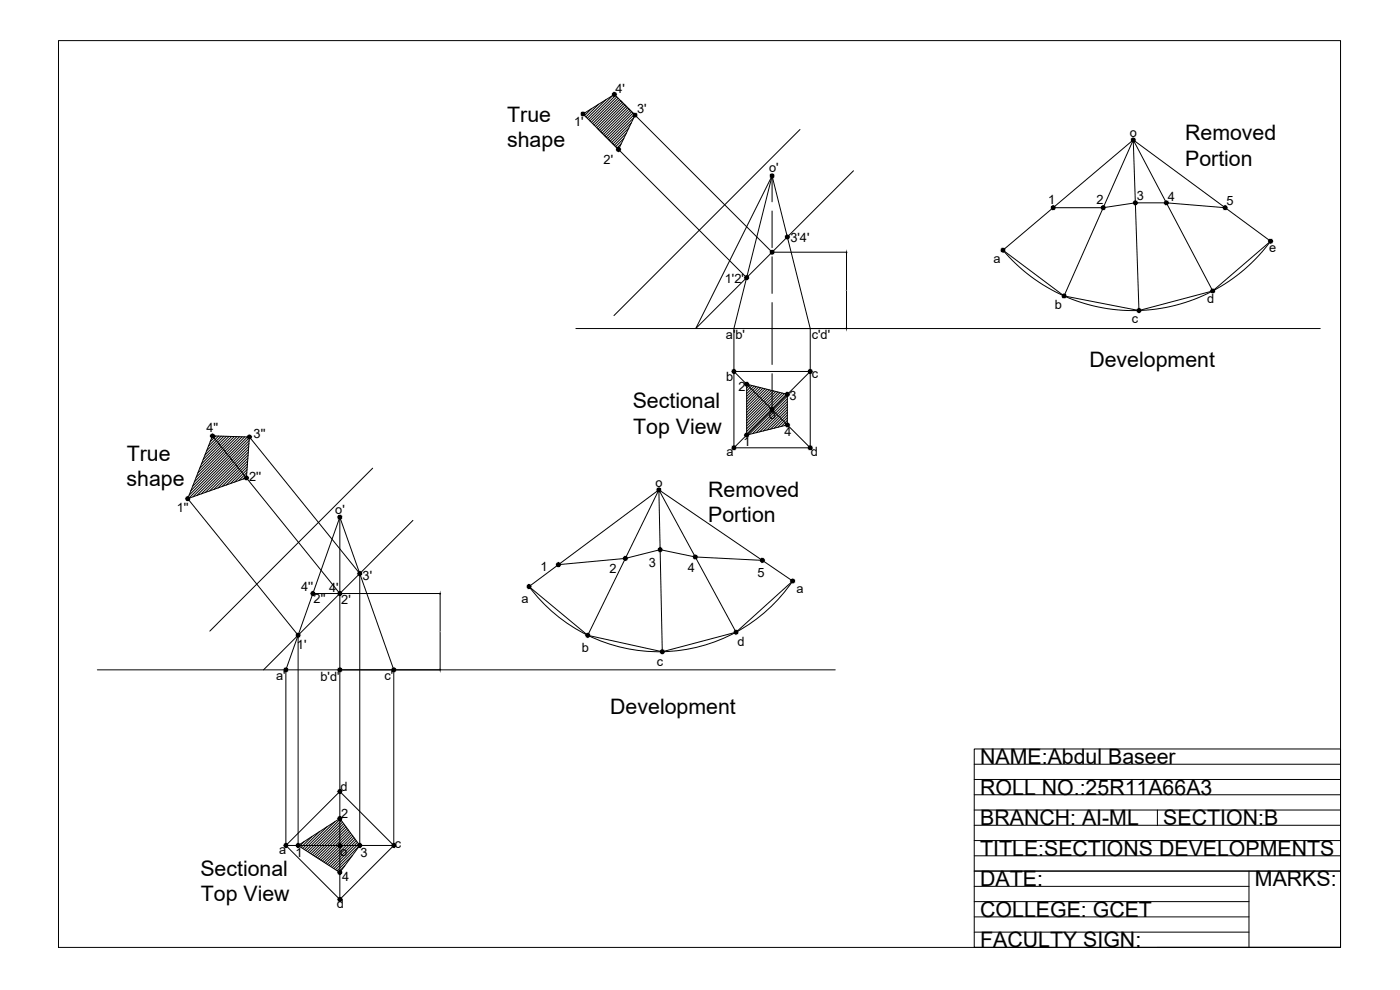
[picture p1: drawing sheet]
<svg xmlns="http://www.w3.org/2000/svg" width="420mm" height="297mm" viewBox="0 0 420 297" stroke-linecap="round" stroke-linejoin="round" font-family="sans-serif">
<!-- layer: 0 -->
<g fill="none" stroke="#000" stroke-width=".3">
<path d="M17.6 12.2h384.7v272.1h-384.7zM175 34.2l9.4-5.9 6.2 6.2-5 10.3zM175.4 33.9l-.2 .2M177.5 32.6l-2.1 2.1M179.7 31.3l-3.9 3.8M181.8 29.9l-5.5 5.6M184 28.6l-7.3 7.3M184.7 28.7l-7.6 7.6M185.1 29.1l-7.6 7.6M185.5 29.5l-7.6 7.6M185.9 29.9l-7.6 7.6M186.1 30.1l45.6 45.6"/>
<path d="M186.3 30.3l-7.6 7.6M186.7 30.7l-7.6 7.6M187.1 31.1l-7.6 7.6 44.6 44.6M187.5 31.5l-7.6 7.6M187.9 31.9l-7.6 7.6M188 40l-3.6 3.6M188.3 32.3l-7.6 7.6M188.7 38.4l-4.7 4.8M188.8 32.7l-7.7 7.6M189.2 33.1l-7.7 7.6M189.5 36.9l-6 5.9M189.6 33.5l-7.7 7.7"/>
<path d="M190 33.9l-7.7 7.7M190.2 35.3l-7.1 7.1M190.4 34.3l-7.7 7.7M240.1 38.9l-55.8 55.8M186.5 43.1l-1.3 1.3M187.2 41.5l-2.4 2.5M256.1 51.2l-47.3 47.4 22.9-45.8M340.1 42l-39.1 33.1 18.3 13.7 22.5 4.4 22.2-5.9 17.3-14.9-41.2-30.4-20.8 46.8M231.8 75.7h22.4M254 75.8v11.2M316.1 62.3h15.2M350 60.9l17.7 1.4h-.2"/>
<path d="M350.3 60.9h-9.6l-9.6 1.4M381.5 72.2a51.2 51.2 0 0 1-80.6 2.7M172.8 98.6h223.4M254 87.3v11.1M364 87.3l-23.9-45.3 1.7 51.2M220.3 111.5v22.9h22.9v-22.9M220.3 111.5v-12.9l11.4-45.8 11.5 45.8v12.9M220.3 111.5h22.9M220.3 111.5l22.9 22.9M224.1 115.3l12.2 3v9.2l-12.2 3zM224.4 115.4l-.3 .3M225 115.5l-.9 1"/>
<path d="M225.7 115.7l-1.6 1.6M226.3 115.8l-2.2 2.3M227 116l-2.9 2.9M227.6 116.2l-3.5 3.5M228.3 116.3l-4.2 4.2M228.9 116.5l-4.8 4.8M229.6 116.7l-5.5 5.5M230.2 116.8l-6.1 6.2M230.9 117l-6.8 6.8M231.5 117.1l-7.4 7.5M232.2 117.3l-8.1 8.1M232.8 117.5l-8.7 8.7"/>
<path d="M233.5 117.6l-9.4 9.4M234.1 117.8l-10 10M234.8 117.9l-10.7 10.7M235.4 118.1l-11.3 11.3M236.1 118.3l-12 12M236.3 118.8l-11.5 11.6M236.3 119.7l-10.5 10.4M243.2 111.5l-22.9 22.9M63.8 130.8l11.1 .3-.9 12.3-17.7 6.2zM63.8 130.8l38.2 47.3M63.8 131l-.2 .2M64 130.8h.1"/>
<path d="M64.8 130.8l-1.7 1.7M65.6 130.8l-3 3.1M66.4 130.9l-4.4 4.3M67.2 130.9l-5.7 5.6M68 130.9l-7 7M68.7 130.9l-8.3 8.3M69.5 131l-9.6 9.6M70.3 131l-10.9 10.9M71.1 131l-12.2 12.2M71.9 131l-13.6 13.6M72.7 131l-14.9 14.9M73.5 131.1l-16.2 16.1"/>
<path d="M74.2 131.1l-17.5 17.5M74.3 139.2l-6.4 6.3M74.3 138.3l-7.6 7.7M74.4 137.4l-9 9M74.5 136.5l-10.3 10.4M74.5 135.7l-11.6 11.6M74.6 134.8l-13 12.9M74.6 133.9l-14.2 14.3M74.7 133.1l-15.6 15.5M74.8 132.2l-16.9 16.9M74.8 131.3l-18.2 18.2M74.9 131.1l33.2 41.2"/>
<path d="M236.3 120.5l-9.4 9.3M236.3 121.3l-8.3 8.3M236.3 122.1l-7.2 7.2M236.3 122.9l-6.1 6.1M236.3 123.7l-5.1 5M236.3 124.5l-4 4M236.3 125.3l-2.9 2.9M236.3 126.1l-1.8 1.8M236.3 127l-.7 .7M56.2 149.4l33.3 41.2v63.1M74 142.7l-1.1 1.1M74.1 141.8l-2.4 2.4"/>
<path d="M74.1 140.9l-3.7 3.7M74.2 140l-5 5.1M102 155.2l16.2 45.8v52.7h-32.4l16.2-16.2 16.2 16.2-16.2 16.2-16.2-16.2v-52.7zM102 155.2v114.7M111.8 140.5l-48.8 48.9M123.9 156.1l-44.8 44.9M197.7 147l-21.3 43.6M93.9 178.1h38.3M108 172.1v81.6l-7.3 7.2M132.1 178.2v11.2M158.8 176l38.9-29 40.2 27.3-17 15.4-22.1 5.9-22.4-5zM228.8 168.1l-20.1-1-10.6-2.2-10.4 2.6-20.1 1.9"/>
<path d="M238 174.1a48.6 48.6 0 0 1-79.4 1.7M132.1 189.7v11.1M220.9 189.7l-23.2-42.7 1.1 48.6M29.2 201h221.5M292.4 238.5h109.9M292.4 233.9h109.9M292.4 229.3h109.9M89.5 253.7l12.5-8.1 6 8.1-6 8.1zM91.3 252.5l-1.4 1.4M93.6 251l-3.2 3.3M95.9 249.5l-5.1 5.1M98.2 248l-6.9 6.9"/>
<path d="M100.5 246.5l-8.7 8.7M102.1 245.7l-9.8 9.8M102.5 246.2l-9.7 9.6M102.8 246.7l-9.5 9.5M103.1 247.1l-9.3 9.4M103.5 247.6l-9.2 9.2M103.5 259.8l-1.8 1.8M103.8 248.1l-9 9M104.2 248.5l-8.9 8.9M104.5 249l-8.7 8.8M104.9 249.5l-8.6 8.6M105.2 249.9l-8.5 8.5"/>
<path d="M105.5 250.4l-8.3 8.3M105.8 256.6l-4.6 4.7M105.9 250.9l-8.2 8.1M106.2 251.3l-8 8M106.6 251.8l-7.9 7.9M106.9 252.3l-7.7 7.7M107.3 252.7l-7.6 7.6M107.6 253.2l-7.4 7.4M292.4 256.8h109.9M292.4 252.2h109.9M292.4 247.6h109.9M292.4 243h109.9"/>
<path d="M347.4 243v4.6M292.4 279.7h82.4M292.4 275.1h82.4M292.4 270.5h82.4M292.4 265.9h82.4M292.4 261.4h109.9M374.8 261.4v22.9M292.4 284.3h109.9h-109.9v-59.6h109.9v59.6h-54.9"/>
</g>
<g fill="#000" stroke="#000" stroke-width=".3">
<path d="M254 75.7v.1zM254 98.4v.2zM132.1 178.1v.1zM132.1 200.8v.2z"/>
<path d="M174.5 34.1l.5 .1zM174.5 34.2h.5zM174.5 34.3l.5-.1z"/>
<path d="M174.6 34.5l.4-.3zM175 34.2l-.3 .4zM175 34.2l-.2 .4z"/>
<path d="M174.7 33.8l.3 .4zM174.6 33.9l.4 .3zM174.6 33.9l.4 .3z"/>
<path d="M175 34.2l.1 .4zM175 34.2l.1 .4zM175 34.2l.3 .3z"/>
<path d="M175.1 33.8l-.1 .4zM175 33.7v.5zM174.8 33.8l.2 .4v-.5z"/>
<path d="M175 34.2l.4 .1zM175 34.2l.4 .1z"/>
<path d="M175 34.2l.4-.1zM175 34.2l.3-.3zM175.2 33.8l-.2 .4z"/>
<path d="M183.9 28.2l.5 .1zM183.9 28.3h.5zM183.9 28.5l.5-.2z"/>
<path d="M184 28.6l.4-.3zM184.4 28.3l-.2 .5-.1-.1zM184.4 28.3v.5z"/>
<path d="M184.1 28l.3 .3zM184.1 28l.3 .3zM184 28.1l.4 .2z"/>
<path d="M184.4 28.3v.5zM184.4 28.3l.1 .5zM184.4 28.3l.3 .3z"/>
<path d="M184.5 27.9l-.1 .4zM184.4 27.9v.4zM184.2 27.9l.2 .4z"/>
<path d="M184.4 28.3l.3 .3zM184.4 28.3l.4 .2z"/>
<path d="M184.4 28.3l.4-.1zM184.4 28.3l.4-.1zM184.6 28l-.2 .3z"/>
<path d="M190.1 34.4l.5 .1zM190.1 34.5h.5zM190.1 34.7l.5-.2z"/>
<path d="M190.2 34.8l.4-.3zM190.6 34.5l-.3 .4zM190.6 34.5l-.2 .5z"/>
<path d="M190.3 34.2l.3 .3zM190.3 34.2l.3 .3zM190.2 34.3l.4 .2z"/>
<path d="M190.6 34.5l.1 .5zM190.6 34.5l.1 .5zM190.6 34.5l.4 .3z"/>
<path d="M190.7 34.1l-.1 .4zM190.6 34.1v.4zM190.4 34.1l.2 .4z"/>
<path d="M190.6 34.5l.4 .3zM190.6 34.5l.4 .2z"/>
<path d="M190.6 34.5l.4-.1zM190.6 34.5l.4-.1zM190.8 34.2l-.2 .3z"/>
<path d="M185.2 44.7l.4 .1zM185.2 44.8h.4zM185.2 45l.4-.2z"/>
<path d="M185.2 45.1l.4-.3zM185.6 44.8l-.1 .5zM185.6 44.8v.5z"/>
<path d="M185.4 44.5l.2 .3zM185.4 44.5l.2 .3zM185.2 44.6l.4 .2z"/>
<path d="M185.6 44.8v.5zM185.6 44.8l.3 .4zM185.6 44.8l.3 .4z"/>
<path d="M185.8 44.4l-.2 .4 .3-.3zM185.6 44.4v.4zM185.5 44.4l.1 .4z"/>
<path d="M185.6 44.8l.4 .3zM185.6 44.8l.5 .2z"/>
<path d="M185.6 44.8l.5-.1zM185.6 44.8l.5-.1zM185.9 44.5l-.3 .3z"/>
<path d="M339.7 41.8l.4 .2zM339.6 42h.5zM339.7 42.1l.4-.1z"/>
<path d="M339.7 42.3l.4-.3zM340.1 42l-.3 .4zM340.1 42l-.1 .4z"/>
<path d="M339.8 41.6l.3 .4-.1-.5zM339.8 41.6l.3 .4zM339.7 41.7l.4 .3z"/>
<path d="M340.1 42l.1 .4zM340.1 42l.1 .4zM340.1 42l.4 .3z"/>
<path d="M340.2 41.5l-.1 .5zM340.1 41.5v.5zM340 41.5l.1 .5z"/>
<path d="M340.1 42l.4 .3zM340.1 42l.4 .1z"/>
<path d="M340.1 42l.4-.2zM340.1 42l.4-.3zM340.4 41.6l-.3 .4z"/>
<path d="M231.3 75.5l.4 .2zM231.3 75.7h.4zM231.3 75.8l.4-.1z"/>
<path d="M231.3 75.9l.4-.2zM231.7 75.7l-.1 .4zM231.7 75.7l-.1 .4z"/>
<path d="M231.4 75.3l.3 .4zM231.3 75.4l.4 .3zM231.3 75.4l.4 .3z"/>
<path d="M231.7 75.7l.2 .4zM231.7 75.7l.3 .3zM231.7 75.7l.3 .3z"/>
<path d="M231.9 75.2l-.2 .5zM231.7 75.2v.5zM231.6 75.2l.1 .5z"/>
<path d="M231.7 75.7l.4 .1zM231.7 75.7l.4 .1z"/>
<path d="M231.7 75.7l.4-.2zM231.7 75.7l.4-.3zM232 75.3l-.3 .4z"/>
<path d="M235.9 70.9l.4 .2zM235.8 71.1h.5zM235.9 71.2l.4-.1z"/>
<path d="M235.9 71.4l.4-.3zM236.3 71.1l-.3 .4zM236.3 71.1l-.1 .4z"/>
<path d="M236 70.7l.3 .4zM235.9 70.8l.4 .3zM235.9 70.8l.4 .3z"/>
<path d="M236.3 71.1l.1 .4zM236.3 71.1l.3 .4zM236.3 71.1l.3 .4z"/>
<path d="M236.4 70.7l-.1 .4zM236.3 70.6v.5zM236.2 70.7l.1 .4z"/>
<path d="M236.3 71.1l.4 .1zM236.3 71.1l.4 .1z"/>
<path d="M236.3 71.1l.4-.2zM236.3 71.1l.4-.3zM236.6 70.7l-.3 .4z"/>
<path d="M300.6 75.2l.4-.1zM300.6 75.3l.4-.2zM301 75.1l-.2 .4z"/>
<path d="M300.7 74.8l.3 .3zM300.6 74.9l.4 .2zM300.6 75l.4 .1z"/>
<path d="M301 75.1v.4zM301 75.1v.4zM301 75.1l.1 .4z"/>
<path d="M300.9 74.6l.1 .5zM300.8 74.7l.2 .4zM300.7 74.8l.3 .3z"/>
<path d="M301 75.1l.4 .3zM301 75.1l.4 .3z"/>
<path d="M301.3 74.7l-.3 .4zM301.2 74.6l-.2 .5zM301 74.6v.5z"/>
<path d="M301 75.1l.4 .1zM301 75.1h.5zM301 75.1l.4-.3z"/>
<path d="M315.6 62.2l.5 .1zM315.6 62.3h.5zM315.6 62.5l.5-.2z"/>
<path d="M315.7 62.6l.4-.3zM316.1 62.3l-.3 .4zM316.1 62.3l-.2 .5z"/>
<path d="M315.8 61.9l.3 .4zM315.7 62l.4 .3zM315.7 62l.4 .3z"/>
<path d="M316.1 62.3l.1 .5zM316.1 62.3l.2 .4zM316.1 62.3l.3 .3z"/>
<path d="M316.2 61.9l-.1 .4zM316.1 61.9v.4zM315.9 61.9l.2 .4z"/>
<path d="M316.1 62.3l.3 .3zM316.1 62.3l.4 .2z"/>
<path d="M316.1 62.3l.4-.1zM316.1 62.3l.3-.3zM316.3 61.9l-.2 .4z"/>
<path d="M330.7 62.2l-.1 .1h.5zM330.6 62.3h.5zM330.7 62.5l.4-.2z"/>
<path d="M330.7 62.6l.4-.3zM331.1 62.3l-.3 .4zM331.1 62.3l-.2 .5z"/>
<path d="M330.8 61.9l.3 .4zM330.7 62l.4 .3zM330.7 62l.4 .3z"/>
<path d="M331.1 62.3l.1 .5zM331.1 62.3l.3 .4zM331.1 62.3l.4 .3z"/>
<path d="M331.2 61.9l-.1 .4zM331.1 61.9v.4zM330.9 61.9l.2 .4z"/>
<path d="M331.1 62.3l.4 .3zM331.1 62.3l.4 .2z"/>
<path d="M331.1 62.3l.4-.1zM331.1 62.3l.4-.3zM331.4 61.9l-.3 .4z"/>
<path d="M340.3 60.7l.4 .2zM340.3 60.9h.4zM340.3 61l.1 .1 .3-.2z"/>
<path d="M340.4 61.1l.3-.2zM340.7 60.9l-.2 .3zM340.7 60.9l-.1 .4z"/>
<path d="M340.5 60.5l.2 .4zM340.5 60.5l.2 .4zM340.4 60.6l.3 .3z"/>
<path d="M340.7 60.9l.2 .4zM340.7 60.9l.2 .4zM340.7 60.9l.4 .2z"/>
<path d="M340.9 60.4l-.2 .5zM340.7 60.4v.5zM340.6 60.4l.1 .5z"/>
<path d="M340.7 60.9l.4 .2zM340.7 60.9l.5 .1z"/>
<path d="M340.7 60.9l.5-.2zM340.7 60.9l.4-.3zM341 60.5l-.3 .4z"/>
<path d="M349.6 60.7l.4 .2zM349.6 60.9h.4zM349.6 61l.1 .1 .3-.2z"/>
<path d="M349.7 61.1l.3-.2zM350 60.9l-.2 .3zM350 60.9l-.1 .4z"/>
<path d="M349.8 60.5l.2 .4zM349.8 60.5l.2 .4zM349.7 60.6l.3 .3z"/>
<path d="M350 60.9l.2 .4zM350 60.9l.2 .4zM350 60.9l.4 .2z"/>
<path d="M350.2 60.4l-.2 .5zM350 60.4v.5zM349.9 60.4l.1 .5z"/>
<path d="M350 60.9l.4 .2zM350 60.9l.5 .1z"/>
<path d="M350 60.9l.5-.2zM350 60.9l.5-.2zM350.3 60.5l-.3 .4z"/>
<path d="M367.2 62.2l.5 .1zM367.2 62.3h.5zM367.2 62.5l.5-.2z"/>
<path d="M367.3 62.6l.4-.3zM367.7 62.3l-.3 .4zM367.7 62.3l-.2 .5z"/>
<path d="M367.4 61.9l.3 .4zM367.3 62l.4 .3zM367.3 62l.4 .3z"/>
<path d="M367.7 62.3l.1 .5zM367.7 62.3l.3 .4zM367.7 62.3l.3 .4z"/>
<path d="M367.8 61.9l-.1 .4zM367.7 61.9v.4zM367.5 61.9l.2 .4z"/>
<path d="M367.7 62.3l.4 .2zM367.7 62.3h.4z"/>
<path d="M367.7 62.3l.4-.1zM367.7 62.3l.4-.1zM368 61.9l-.3 .4z"/>
<path d="M380.9 72.5l.4-.1zM380.9 72.6l.4-.2zM381.3 72.4l-.2 .4z"/>
<path d="M381 72.1l-.1 .1 .4 .2zM380.9 72.2l.4 .2zM380.9 72.3l.4 .1z"/>
<path d="M381.3 72.4v.4zM381.3 72.4v.4zM381.3 72.4l.1 .4z"/>
<path d="M381.2 71.9l.1 .5zM381.1 72l.2 .4zM381 72.1l.3 .3z"/>
<path d="M381.3 72.4l.4 .3zM381.3 72.4l.4 .2z"/>
<path d="M381.6 72l-.3 .4zM381.5 71.9l-.2 .5zM381.4 71.9l-.1 .5z"/>
<path d="M381.3 72.4l.4 .2zM381.3 72.4h.5zM381.3 72.4l.4-.3z"/>
<path d="M223.6 83.2l.5 .1zM223.6 83.3h.5zM223.6 83.4l.5-.1z"/>
<path d="M223.7 83.6l.4-.3zM224.1 83.3l-.3 .4zM224.1 83.3l-.2 .4z"/>
<path d="M223.8 82.9l.3 .4zM223.8 82.9l.3 .4zM223.7 83l.4 .3z"/>
<path d="M224.1 83.3l.1 .4zM224.1 83.3l.2 .4zM224.1 83.3l.2 .4z"/>
<path d="M224.2 82.9l-.1 .4zM224.1 82.8v.5zM223.9 82.9l.2 .4z"/>
<path d="M224.1 83.3l.4 .1zM224.1 83.3l.4 .1z"/>
<path d="M224.1 83.3l.4-.1zM224.1 83.3l.4-.1zM224.3 82.9l-.2 .4z"/>
<path d="M318.9 88.9l.4-.1zM318.9 89l.4-.2zM319.3 88.8l-.3 .3z"/>
<path d="M319 88.5l.3 .3zM318.9 88.6l.4 .2zM318.9 88.8h.4z"/>
<path d="M319.3 88.8l-.1 .4zM319.3 88.8v.5zM319.3 88.8l.1 .4z"/>
<path d="M319.2 88.4l.1 .4zM319.1 88.4l.2 .4zM319 88.5l.3 .3z"/>
<path d="M319.3 88.8l.4 .3zM319.3 88.8l.5 .2z"/>
<path d="M319.6 88.4l-.3 .4zM319.5 88.4l-.2 .4zM319.4 88.3l-.1 .5z"/>
<path d="M319.3 88.8l.5 .2zM319.3 88.8h.5zM319.3 88.8l.5-.1z"/>
<path d="M341.4 93.3l.4-.1zM341.4 93.4l.4-.2zM341.8 93.2l-.2 .4z"/>
<path d="M341.5 92.9l-.1 .1 .4 .2zM341.4 93l.4 .2zM341.4 93.1l.4 .1z"/>
<path d="M341.8 93.2l-.2 .4zM341.8 93.2v.4zM341.8 93.2l.1 .4z"/>
<path d="M341.7 92.7l.1 .5zM341.6 92.8l.2 .4zM341.5 92.9l.3 .3z"/>
<path d="M341.8 93.2l.4 .3zM341.8 93.2l.4 .1z"/>
<path d="M342.1 92.8l-.3 .4zM342 92.7l-.2 .5zM341.9 92.7l-.1 .5z"/>
<path d="M341.8 93.2l.4 .1zM341.8 93.2h.5zM341.8 93.2l.5-.1z"/>
<path d="M363.5 87.4l.5-.1zM363.6 87.5l.4-.2zM364 87.3l-.2 .4z"/>
<path d="M363.6 87l.4 .3zM363.5 87.1l.5 .2zM363.5 87.3h.5z"/>
<path d="M364 87.3l-.2 .4zM364 87.3l.1 .4zM364 87.3l.1 .4z"/>
<path d="M363.9 86.9l.1 .4zM363.7 86.9l.3 .4zM363.6 87l.4 .3z"/>
<path d="M364 87.3l.3 .3zM364 87.3l.3 .3z"/>
<path d="M364.3 87l-.3 .3zM364.1 86.9l-.1 .4zM364 86.8v.5z"/>
<path d="M364 87.3l.4 .2zM364 87.3h.4zM364 87.3l.3-.2z"/>
<path d="M219.8 111.3l.5 .2zM219.8 111.5h.5zM219.8 111.6l.5-.1z"/>
<path d="M219.9 111.7l.4-.2zM220.3 111.5l-.3 .3zM220.3 111.5l-.2 .4z"/>
<path d="M220 111.1l.3 .4zM220 111.1l.3 .4zM219.9 111.2l.4 .3z"/>
<path d="M220.3 111.5l.1 .4zM220.3 111.5l.2 .3zM220.3 111.5l.2 .3z"/>
<path d="M220.4 111l-.1 .5 .2-.4zM220.3 111v.5zM220.1 111l.2 .5z"/>
<path d="M220.3 111.5l.3 .2zM220.3 111.5l.4 .1z"/>
<path d="M220.3 111.5l.4-.2zM220.3 111.5l.4-.2zM220.5 111.1l-.2 .4z"/>
<path d="M223.6 115.1l.5 .2zM223.6 115.3h.5zM223.6 115.4l.5-.1z"/>
<path d="M223.7 115.5l.4-.2zM224.1 115.3l-.3 .3zM224.1 115.3l-.2 .4z"/>
<path d="M223.8 114.9l.3 .4zM223.8 114.9l.3 .4zM223.7 115l.4 .3z"/>
<path d="M224.1 115.3l.1 .4zM224.1 115.3l.2 .3zM224.1 115.3l.2 .3z"/>
<path d="M224.2 114.8l-.1 .5zM224.1 114.8v.5zM223.9 114.8l.2 .5z"/>
<path d="M224.1 115.3l.4 .1zM224.1 115.3l.4 .1z"/>
<path d="M224.1 115.3l.4-.2zM224.1 115.3l.3-.3zM224.3 114.9l-.2 .4z"/>
<path d="M235.9 118.2l.4 .1zM235.8 118.3h.5zM235.9 118.5l.4-.2z"/>
<path d="M235.9 118.6l.4-.3zM236.3 118.3l-.1 .5zM236.3 118.3v.5z"/>
<path d="M236 118l.3 .3zM236 118l.3 .3zM235.9 118.1l.4 .2z"/>
<path d="M236.3 118.3v.5zM236.3 118.3l.1 .5zM236.3 118.3l.4 .3z"/>
<path d="M236.4 117.9l-.1 .4zM236.3 117.9v.4zM236.2 117.9l.1 .4z"/>
<path d="M236.3 118.3l.4 .3zM236.3 118.3l.4 .2z"/>
<path d="M236.3 118.3l.4-.1zM236.3 118.3l.4-.1zM236.6 118l-.3 .3z"/>
<path d="M242.7 111.3l.5 .2zM242.7 111.5h.5zM242.7 111.6l.5-.1z"/>
<path d="M242.8 111.7l.4-.2zM243.2 111.5l-.2 .4zM243.2 111.5l-.2 .4z"/>
<path d="M242.9 111.1l.3 .4zM242.9 111.1l.3 .4zM242.8 111.2l.4 .3z"/>
<path d="M243.2 111.5l.1 .4zM243.2 111.5l.2 .3zM243.2 111.5l.2 .3z"/>
<path d="M243.3 111l-.1 .5zM243.2 111v.5zM243 111l.2 .5z"/>
<path d="M243.2 111.5l.3 .2zM243.2 111.5l.4 .1z"/>
<path d="M243.2 111.5l.4-.2zM243.2 111.5l.3-.3zM243.4 111.1l-.2 .4z"/>
<path d="M63.3 130.7l.5 .1zM63.3 130.8h.5zM63.3 130.9l.5-.1z"/>
<path d="M63.4 131.1l.4-.3zM63.8 130.8l-.3 .4zM63.8 130.8l-.2 .4z"/>
<path d="M63.5 130.4l.3 .4zM63.4 130.5l.4 .3zM63.4 130.5l.4 .3z"/>
<path d="M63.8 130.8l.1 .4zM63.8 130.8l.2 .4zM63.8 130.8l.2 .4z"/>
<path d="M63.9 130.4l-.1 .4zM63.8 130.3v.5zM63.6 130.4l.2 .4z"/>
<path d="M63.8 130.8l.4 .1zM63.8 130.8h.4z"/>
<path d="M63.8 130.8h.4zM63.8 130.8l.3-.3 .1 .2zM64 130.4l-.2 .4z"/>
<path d="M74.4 131l.5 .1zM74.4 131.1h.5zM74.4 131.2l.5-.1z"/>
<path d="M74.5 131.4l.4-.3zM74.9 131.1l-.3 .4zM74.9 131.1l-.2 .4z"/>
<path d="M74.6 130.7l.3 .4zM74.6 130.7l.3 .4zM74.5 130.8l.4 .3z"/>
<path d="M74.9 131.1l.1 .4zM74.9 131.1l.2 .4zM74.9 131.1l.2 .4z"/>
<path d="M75 130.7l-.1 .4zM74.9 130.6v.5zM74.7 130.7l.2 .4v-.5z"/>
<path d="M74.9 131.1l.3 .3zM74.9 131.1l.4 .1z"/>
<path d="M74.9 131.1l.4-.1zM74.9 131.1l.3-.3zM75.1 130.7l-.2 .4z"/>
<path d="M219.8 134.2l.5 .2zM219.8 134.4h.5zM219.8 134.5l.5-.1z"/>
<path d="M219.9 134.6l.4-.2zM220.3 134.4l-.3 .3zM220.3 134.4l-.2 .4z"/>
<path d="M220 134l.3 .4zM220 134l.3 .4zM219.9 134.1l.4 .3z"/>
<path d="M220.3 134.4l.1 .4zM220.3 134.4l.2 .3zM220.3 134.4l.2 .3z"/>
<path d="M220.4 133.9l-.1 .5 .2-.4zM220.3 133.9v.5zM220.1 133.9l.2 .5z"/>
<path d="M220.3 134.4l.3 .2zM220.3 134.4l.4 .1z"/>
<path d="M220.3 134.4l.4-.2zM220.3 134.4l.4-.2zM220.5 134l-.2 .4z"/>
<path d="M223.6 130.4l.5 .1zM223.6 130.5h.5zM223.6 130.7l.5-.2z"/>
<path d="M223.7 130.8l.4-.3zM224.1 130.5l-.3 .4zM224.1 130.5l-.2 .5z"/>
<path d="M223.8 130.2l.3 .3zM223.8 130.2l.3 .3zM223.7 130.3l.4 .2z"/>
<path d="M224.1 130.5v.5zM224.1 130.5l.1 .5zM224.1 130.5l.2 .4z"/>
<path d="M224.2 130.1l-.1 .4zM224.1 130.1v.4zM223.9 130.1l.2 .4z"/>
<path d="M224.1 130.5l.3 .3zM224.1 130.5l.4 .2z"/>
<path d="M224.1 130.5l.4-.1zM224.1 130.5l.4-.1zM224.3 130.2l-.2 .3z"/>
<path d="M231.3 122.8l.4 .1zM231.3 122.9h.4zM231.3 123.1l.4-.2z"/>
<path d="M231.3 123.2l.4-.3zM231.7 122.9l-.3 .4zM231.7 122.9l-.1 .4z"/>
<path d="M231.4 122.5l.3 .4zM231.4 122.5l.3 .4zM231.3 122.6l.4 .3z"/>
<path d="M231.7 122.9l.2 .4zM231.7 122.9l.3 .4zM231.7 122.9l.3 .4z"/>
<path d="M231.9 122.5l-.2 .4zM231.7 122.5v.4zM231.6 122.5l.1 .4z"/>
<path d="M231.7 122.9l.4 .3zM231.7 122.9l.4 .2z"/>
<path d="M231.7 122.9l.4-.1zM231.7 122.9l.4-.1zM232 122.5l-.3 .4z"/>
<path d="M235.9 127.4l.4 .1zM235.8 127.5h.5zM235.9 127.6l.4-.1z"/>
<path d="M235.9 127.8l.4-.3zM236.3 127.5l-.3 .4zM236.3 127.5l-.1 .4z"/>
<path d="M236 127.1l.3 .4zM236 127.1l.3 .4zM235.9 127.2l.4 .3z"/>
<path d="M236.3 127.5l.1 .4zM236.3 127.5l.3 .4zM236.3 127.5l.3 .4z"/>
<path d="M236.4 127.1l-.1 .4zM236.3 127v.5zM236.2 127.1l.1 .4z"/>
<path d="M236.3 127.5l.4 .1zM236.3 127.5l.4 .1z"/>
<path d="M236.3 127.5l.4-.1zM236.3 127.5l.4-.1zM236.6 127.1l-.3 .4z"/>
<path d="M242.7 134.2l.5 .2zM242.7 134.4h.5zM242.7 134.5l.5-.1z"/>
<path d="M242.8 134.6l.4-.2zM243.2 134.4l-.2 .4zM243.2 134.4l-.2 .4z"/>
<path d="M242.9 134l.3 .4zM242.9 134l.3 .4zM242.8 134.1l.4 .3z"/>
<path d="M243.2 134.4l.1 .4zM243.2 134.4l.2 .3zM243.2 134.4l.3 .2z"/>
<path d="M243.3 133.9l-.1 .5zM243.2 133.9v.5zM243 133.9l.2 .5z"/>
<path d="M243.2 134.4l.3 .2zM243.2 134.4l.4 .1z"/>
<path d="M243.2 134.4l.4-.2zM243.2 134.4l.3-.3zM243.4 134l-.2 .4z"/>
<path d="M55.9 149.5l.4 .1zM55.9 149.6h.4zM55.9 149.8l.4-.2z"/>
<path d="M56 149.9l.3-.3zM56.3 149.6l-.2 .4zM56.3 149.6l-.1 .5z"/>
<path d="M56.1 149.2l.2 .4zM56.1 149.2l.2 .4zM56 149.3l.3 .3z"/>
<path d="M56.3 149.6l.2 .5zM56.3 149.6l.2 .5zM56.3 149.6l.3 .4z"/>
<path d="M56.5 149.2l-.2 .4zM56.3 149.2v.4zM56.2 149.2l.1 .4z"/>
<path d="M56.3 149.6l.5 .2zM56.3 149.6l.5 .2z"/>
<path d="M56.3 149.6l.5-.1zM56.3 149.6l.4-.3zM56.6 149.2l-.3 .4z"/>
<path d="M73.5 143.2l.5 .2zM73.5 143.4h.5zM73.5 143.5l.5-.1z"/>
<path d="M73.6 143.7l.4-.3zM74 143.4l-.3 .4zM74 143.4l-.2 .4z"/>
<path d="M73.7 143l.3 .4zM73.7 143l.3 .4zM73.6 143.1l.4 .3z"/>
<path d="M74 143.4l.1 .4zM74 143.4l.2 .4zM74 143.4l.2 .4z"/>
<path d="M74.1 143l-.1 .4zM74 142.9v.5zM73.8 143l.2 .4z"/>
<path d="M74 143.4l.4 .1zM74 143.4h.4z"/>
<path d="M74 143.4h.4zM74 143.4l.3-.3zM74.2 143l-.2 .4z"/>
<path d="M101.6 155l.4 .2zM101.5 155.2h.5zM101.6 155.3l.4-.1z"/>
<path d="M101.6 155.4l.4-.2zM102 155.2l-.1 .4zM102 155.2l-.1 .4z"/>
<path d="M101.7 154.8l.3 .4zM101.6 154.9l.4 .3zM101.6 154.9l.4 .3z"/>
<path d="M102 155.2l.1 .4zM102 155.2l.3 .3zM102 155.2l.3 .3z"/>
<path d="M102.1 154.7l-.1 .5 .3-.4zM102 154.7v.5zM101.9 154.7l.1 .5z"/>
<path d="M102 155.2l.4 .1zM102 155.2l.4 .1z"/>
<path d="M102 155.2l.4-.2zM102 155.2l.4-.3zM102.3 154.8l-.3 .4z"/>
<path d="M197.3 147h.4zM197.3 147.1l.4-.1zM197.4 147.3l.3-.3z"/>
<path d="M197.5 146.6l.2 .4zM197.4 146.7l.3 .3zM197.3 146.8l.4 .2z"/>
<path d="M197.7 147l-.1 .4zM197.7 147l.1 .4zM197.7 147l.1 .4z"/>
<path d="M197.7 146.5v.5zM197.6 146.6l.1 .4zM197.5 146.6l.2 .4z"/>
<path d="M197.7 147l.2 .4zM197.7 147l.3 .3z"/>
<path d="M197.7 147l.5 .1zM197.7 147h.5zM197.7 147h.5z"/>
<path d="M197.7 147l.5-.2zM198 146.6l-.3 .4zM197.9 146.5l-.2 .5z"/>
<path d="M93.5 177.9l.4 .2zM93.4 178.1h.5zM93.5 178.2l.4-.1z"/>
<path d="M93.5 178.3l.4-.2zM93.9 178.1l-.3 .3zM93.9 178.1l-.1 .4z"/>
<path d="M93.6 177.7l.3 .4zM93.5 177.8l.4 .3zM93.5 177.8l.4 .3z"/>
<path d="M93.9 178.1l.1 .4zM93.9 178.1l.3 .3zM93.9 178.1l.3 .3z"/>
<path d="M94 177.6l-.1 .5zM93.9 177.6v.5zM93.8 177.6l.1 .5z"/>
<path d="M93.9 178.1l.4 .1zM93.9 178.1l.4 .1z"/>
<path d="M93.9 178.1l.4-.2zM93.9 178.1l.4-.3zM94.2 177.7l-.3 .4z"/>
<path d="M101.6 177.9l.4 .2zM101.5 178.1h.5zM101.6 178.2l.4-.1z"/>
<path d="M101.6 178.3l.4-.2zM102 178.1l-.3 .3zM102 178.1l-.1 .4z"/>
<path d="M101.7 177.7l.3 .4zM101.6 177.8l.4 .3zM101.6 177.8l.4 .3z"/>
<path d="M102 178.1l.1 .4zM102 178.1l.3 .3zM102 178.1l.3 .3z"/>
<path d="M102.1 177.6l-.1 .5 .3-.4zM102 177.6v.5zM101.9 177.6l.1 .5z"/>
<path d="M102 178.1l.4 .1zM102 178.1l.4 .1z"/>
<path d="M102 178.1l.4-.2zM102 178.1l.4-.3zM102.3 177.7l-.3 .4z"/>
<path d="M107.5 172l.5 .1zM107.5 172.1h.5zM107.5 172.2l.5-.1z"/>
<path d="M107.6 172.4l.4-.3zM108 172.1l-.2 .4zM108 172.1l-.2 .4z"/>
<path d="M107.7 171.7l.3 .4zM107.6 171.8l.4 .3zM107.6 171.8l.4 .3z"/>
<path d="M108 172.1l.1 .4zM108 172.1l.2 .4zM108 172.1l.2 .4z"/>
<path d="M108.1 171.7l-.1 .4zM108 171.6v.5zM107.8 171.7l.2 .4z"/>
<path d="M108 172.1l.4 .1zM108 172.1h.4z"/>
<path d="M108 172.1l.4-.1zM108 172.1l.4-.1zM108.2 171.7l-.2 .4z"/>
<path d="M158.3 176h.5zM158.3 176.2l.5-.2zM158.4 176.3l.4-.3z"/>
<path d="M158.5 175.6l.3 .4zM158.4 175.7l.4 .3zM158.3 175.9l.5 .1z"/>
<path d="M158.8 176l-.3 .4zM158.8 176v.4zM158.8 176v.4z"/>
<path d="M158.8 175.5v.5zM158.6 175.6l.2 .4zM158.5 175.6l.3 .4z"/>
<path d="M158.8 176l.3 .4zM158.8 176l.3 .4z"/>
<path d="M158.8 176l.4 .1zM158.8 176h.4zM158.8 176h.4z"/>
<path d="M158.8 176l.4-.2zM159 175.6l-.2 .4zM158.9 175.5l-.1 .5z"/>
<path d="M167.2 169.3l.4 .1zM167.1 169.4h.5zM167.2 169.6l.4-.2z"/>
<path d="M167.2 169.7l.4-.3zM167.6 169.4l-.1 .5zM167.6 169.4l-.1 .5z"/>
<path d="M167.3 169.1l.3 .3zM167.2 169.1l.4 .3zM167.2 169.1l.4 .3z"/>
<path d="M167.6 169.4l.1 .5zM167.6 169.4l.3 .4zM167.6 169.4l.3 .4z"/>
<path d="M167.7 169l-.1 .4zM167.6 169v.4zM167.5 169l.1 .4z"/>
<path d="M167.6 169.4l.4 .2zM167.6 169.4h.5z"/>
<path d="M167.6 169.4l.4-.1zM167.6 169.4l.4-.1zM167.9 169.1l-.3 .3z"/>
<path d="M187.2 167.4l.5 .1zM187.2 167.5h.5zM187.2 167.7l.5-.2z"/>
<path d="M187.3 167.8l.4-.3zM187.7 167.5l-.3 .4zM187.7 167.5v.5z"/>
<path d="M187.4 167.2l.3 .3zM187.4 167.2l.3 .3zM187.3 167.3l.4 .2z"/>
<path d="M187.7 167.5v.5zM187.7 167.5l.2 .4zM187.7 167.5l.4 .3z"/>
<path d="M187.8 167.1l-.1 .4zM187.7 167.1v.4zM187.5 167.1l.2 .4z"/>
<path d="M187.7 167.5l.4 .3zM187.7 167.5l.4 .2z"/>
<path d="M187.7 167.5l.4-.1zM187.7 167.5l.4-.1zM187.9 167.2l-.2 .3z"/>
<path d="M197.7 164.8l.4 .1zM197.7 164.9h.4zM197.7 165.1l.4-.2z"/>
<path d="M197.7 165.2l.4-.3zM198.1 164.9l-.2 .4zM198.1 164.9l-.1 .5z"/>
<path d="M197.9 164.6l.2 .3zM197.7 164.6l.4 .3zM197.7 164.6l.4 .3z"/>
<path d="M198.1 164.9l.2 .5zM198.1 164.9l.3 .4zM198.1 164.9l.3 .4z"/>
<path d="M198.3 164.5l-.2 .4zM198.1 164.5v.4zM198 164.5l.1 .4z"/>
<path d="M198.1 164.9l.4 .3zM198.1 164.9l.5 .2z"/>
<path d="M198.1 164.9l.5-.1zM198.1 164.9l.4-.3zM198.4 164.6l-.3 .3z"/>
<path d="M208.2 167l.5 .1zM208.2 167.1h.5zM208.2 167.3l.5-.2z"/>
<path d="M208.3 167.4l.4-.3zM208.7 167.1l-.3 .4zM208.7 167.1l-.2 .4z"/>
<path d="M208.4 166.7l.3 .4zM208.4 166.7l.3 .4zM208.3 166.8l.4 .3z"/>
<path d="M208.7 167.1l.1 .4zM208.7 167.1l.2 .4zM208.7 167.1l.2 .4z"/>
<path d="M208.8 166.7l-.1 .4zM208.7 166.6v.5zM208.5 166.7l.2 .4z"/>
<path d="M208.7 167.1l.4 .2zM208.7 167.1l.4 .2z"/>
<path d="M208.7 167.1l.4-.1zM208.7 167.1l.3-.3zM208.9 166.7l-.2 .4z"/>
<path d="M228.4 168l.4 .1zM228.3 168.1h.5zM228.4 168.3l.4-.2z"/>
<path d="M228.4 168.4l.4-.3zM228.8 168.1l-.3 .4zM228.8 168.1l-.2 .5z"/>
<path d="M228.5 167.8l.3 .3zM228.5 167.8l.3 .3zM228.4 167.9l.4 .2z"/>
<path d="M228.8 168.1v.5zM228.8 168.1l.1 .5zM228.8 168.1l.3 .4z"/>
<path d="M228.9 167.7l-.1 .4zM228.8 167.7v.4zM228.6 167.7l.2 .4z"/>
<path d="M228.8 168.1l.4 .3zM228.8 168.1l.4 .2z"/>
<path d="M228.8 168.1l.4-.1zM228.8 168.1l.4-.2zM229.1 167.8l-.3 .3z"/>
<path d="M237.4 174.4l.5-.1zM237.5 174.5l.4-.2zM237.5 174.6l.4-.3z"/>
<path d="M237.6 174l.3 .3zM237.5 174.1l.4 .2zM237.5 174.2l.4 .1z"/>
<path d="M237.9 174.3l-.1 .5zM237.9 174.3l-.1 .5zM237.9 174.3l.1 .5z"/>
<path d="M237.9 173.9v.4zM237.7 173.9l.2 .4zM237.6 174l.3 .3z"/>
<path d="M237.9 174.3l.1 .5zM237.9 174.3l.3 .4z"/>
<path d="M237.9 174.3l.4 .2zM237.9 174.3l.4 .2zM237.9 174.3l.4-.1z"/>
<path d="M237.9 174.3l.4-.1zM238.1 174l-.2 .3zM238 173.9l-.1 .4z"/>
<path d="M89 190.5l.5 .1zM89 190.6h.5zM89 190.7l.5-.1z"/>
<path d="M89.1 190.9l.4-.3zM89.5 190.6l-.3 .4zM89.5 190.6v.5z"/>
<path d="M89.2 190.2l.3 .4zM89.2 190.2l.3 .4zM89.1 190.3l.4 .3z"/>
<path d="M89.5 190.6v.5zM89.5 190.6l.1 .4zM89.5 190.6l.3 .3z"/>
<path d="M89.6 190.2l-.1 .4zM89.5 190.1v.5zM89.3 190.2l.2 .4z"/>
<path d="M89.5 190.6l.3 .3zM89.5 190.6l.4 .1z"/>
<path d="M89.5 190.6l.4-.1zM89.5 190.6l.3-.3zM89.7 190.2l-.2 .4z"/>
<path d="M175.9 190.6h.5zM176 190.8l.4-.2zM176 190.9l.4-.3z"/>
<path d="M176 190.4l.4 .2zM176 190.4l.4 .2zM176 190.5l.4 .1z"/>
<path d="M176.4 190.6l-.1 .5zM176.4 190.6l-.1 .5zM176.4 190.6l.1 .5z"/>
<path d="M176.4 190.2v.4zM176.2 190.2l.2 .4zM176.1 190.3l.3 .3z"/>
<path d="M176.4 190.6l.1 .5zM176.4 190.6l.3 .4z"/>
<path d="M176.4 190.6l.4 .1zM176.4 190.6h.5zM176.4 190.6h.5z"/>
<path d="M176.4 190.6l.4-.1zM176.6 190.2l-.2 .4zM176.5 190.2l-.1 .4z"/>
<path d="M198.3 195.6h.5zM198.3 195.7l.5-.1zM198.4 195.8l.4-.2z"/>
<path d="M198.5 195.2l.3 .4zM198.4 195.3l.4 .3zM198.3 195.4l.5 .2z"/>
<path d="M198.8 195.6l-.2 .4zM198.8 195.6l-.2 .4zM198.8 195.6l.1 .4z"/>
<path d="M198.7 195.1l.1 .5zM198.6 195.1l.2 .5zM198.5 195.2l.3 .4z"/>
<path d="M198.8 195.6l.1 .4zM198.8 195.6l.3 .2z"/>
<path d="M198.8 195.6l.3 .2zM198.8 195.6l.4-.1zM198.8 195.6l.4-.1z"/>
<path d="M198.8 195.6l.3-.3zM199 195.2l-.2 .4zM198.9 195.1l-.1 .5z"/>
<path d="M220.4 189.7h.5zM220.5 189.8l.4-.1zM220.5 190l.4-.3z"/>
<path d="M220.6 189.3l.3 .4zM220.5 189.4l.4 .3zM220.5 189.6l.4 .1z"/>
<path d="M220.9 189.7l-.3 .4zM220.9 189.7v.4zM220.9 189.7v.4z"/>
<path d="M220.9 189.2v.5zM220.7 189.3l.2 .4zM220.6 189.3l.3 .4z"/>
<path d="M220.9 189.7l.3 .3zM220.9 189.7l.4 .2z"/>
<path d="M220.9 189.7l.4 .2zM220.9 189.7h.5zM220.9 189.7h.5z"/>
<path d="M220.9 189.7l.4-.3zM221.2 189.3l-.3 .4zM221 189.2l-.1 .5z"/>
<path d="M85.4 200.8l.4 .2zM85.3 201h.5zM85.4 201.1l.4-.1z"/>
<path d="M85.4 201.2l.4-.2zM85.8 201l-.3 .4zM85.8 201l-.1 .4z"/>
<path d="M85.5 200.6l.3 .4zM85.4 200.7l.4 .3zM85.4 200.7l.4 .3z"/>
<path d="M85.8 201l.1 .4zM85.8 201l.3 .4zM85.8 201l.3 .4z"/>
<path d="M85.9 200.5l-.1 .5zM85.8 200.5v.5zM85.7 200.5l.1 .5z"/>
<path d="M85.8 201l.4 .2zM85.8 201l.4 .1z"/>
<path d="M85.8 201l.4-.2zM85.8 201l.4-.3zM86.1 200.6l-.3 .4z"/>
<path d="M101.6 200.8l.4 .2zM101.5 201h.5zM101.6 201.1l.4-.1z"/>
<path d="M101.6 201.2l.4-.2zM102 201l-.3 .4zM102 201l-.1 .4z"/>
<path d="M101.7 200.6l.3 .4zM101.6 200.7l.4 .3zM101.6 200.7l.4 .3z"/>
<path d="M102 201l.1 .4zM102 201l.3 .4zM102 201l.3 .4z"/>
<path d="M102.1 200.5l-.1 .5 .3-.4zM102 200.5v.5zM101.9 200.5l.1 .5z"/>
<path d="M102 201l.4 .2zM102 201l.4 .1z"/>
<path d="M102 201l.4-.2zM102 201l.4-.3zM102.3 200.6l-.3 .4z"/>
<path d="M117.7 200.8l.5 .2zM117.7 201h.5zM117.7 201.1l.5-.1z"/>
<path d="M117.8 201.2l.4-.2zM118.2 201l-.3 .4zM118.2 201l-.2 .4z"/>
<path d="M117.9 200.6l.3 .4zM117.8 200.7l.4 .3zM117.8 200.7l.4 .3z"/>
<path d="M118.2 201l.1 .4zM118.2 201l.3 .4zM118.2 201l.3 .4z"/>
<path d="M118.3 200.5l-.1 .5zM118.2 200.5v.5zM118 200.5l.2 .5z"/>
<path d="M118.2 201l.4 .2zM118.2 201h.4z"/>
<path d="M118.2 201h.4zM118.2 201l.4-.3zM118.5 200.6l-.3 .4z"/>
<path d="M101.6 237.3l.4 .2zM101.5 237.5h.5zM101.6 237.6l.4-.1z"/>
<path d="M101.6 237.7l.4-.2zM102 237.5l-.1 .4zM102 237.5l-.1 .4z"/>
<path d="M101.7 237.1l.3 .4zM101.6 237.2l.4 .3zM101.6 237.2l.4 .3z"/>
<path d="M102 237.5l.1 .4zM102 237.5l.3 .4zM102 237.5l.3 .4z"/>
<path d="M102.1 237l-.1 .5 .3-.4zM102 237v.5zM101.9 237l.1 .5z"/>
<path d="M102 237.5l.4 .2zM102 237.5l.4 .1z"/>
<path d="M102 237.5l.4-.2zM102 237.5l.4-.3zM102.3 237.1l-.3 .4z"/>
<path d="M85.4 253.5l.4 .2zM85.3 253.7h.5zM85.4 253.8l.4-.1z"/>
<path d="M85.4 254l.4-.3zM85.8 253.7l-.3 .3zM85.8 253.7l-.1 .4z"/>
<path d="M85.5 253.3l.3 .4zM85.5 253.3l.3 .4zM85.4 253.4l.4 .3z"/>
<path d="M85.8 253.7l.1 .4zM85.8 253.7l.1 .4zM85.8 253.7l.4 .3z"/>
<path d="M85.9 253.2l-.1 .5zM85.8 253.2v.5zM85.7 253.2l.1 .5z"/>
<path d="M85.8 253.7l.4 .3zM85.8 253.7l.4 .1z"/>
<path d="M85.8 253.7l.4-.2zM85.8 253.7l.4-.3zM86.1 253.3l-.3 .4z"/>
<path d="M89 253.5l.5 .2zM89 253.7h.5zM89 253.8l.5-.1z"/>
<path d="M89.1 254l.4-.3zM89.5 253.7l-.3 .3zM89.5 253.7l-.2 .4z"/>
<path d="M89.2 253.3l.3 .4zM89.2 253.3l.3 .4zM89.1 253.4l.4 .3z"/>
<path d="M89.5 253.7l.1 .4zM89.5 253.7l.1 .4zM89.5 253.7l.3 .3z"/>
<path d="M89.6 253.2l-.1 .5zM89.5 253.2v.5zM89.3 253.2l.2 .5z"/>
<path d="M89.5 253.7l.3 .3zM89.5 253.7l.4 .1z"/>
<path d="M89.5 253.7l.4-.2zM89.5 253.7l.3-.3zM89.7 253.3l-.2 .4z"/>
<path d="M101.6 245.4l.4 .2zM101.5 245.6h.5zM101.6 245.7l.4-.1z"/>
<path d="M101.6 253.5l.4 .2zM101.5 253.7h.5zM101.6 253.8l.4-.1z"/>
<path d="M101.6 245.8l.4-.2zM102 245.6l-.1 .4zM102 245.6l-.1 .4z"/>
<path d="M101.6 254l.4-.3zM102 253.7l-.1 .4zM102 253.7l-.1 .4z"/>
<path d="M101.7 245.2l.3 .4zM101.6 245.3l.4 .3zM101.6 245.3l.4 .3z"/>
<path d="M101.7 253.3l.3 .4zM101.6 253.4l.4 .3zM101.6 253.4l.4 .3z"/>
<path d="M102 245.6l.1 .4zM102 245.6l.3 .3zM102 245.6l.3 .3z"/>
<path d="M102 253.7l.1 .4zM102 253.7l.3 .3zM102 253.7l.4 .3z"/>
<path d="M102.1 245.1l-.1 .5 .3-.4zM102 245.1v.5zM101.9 245.1l.1 .5z"/>
<path d="M102.1 253.2l-.1 .5 .3-.4zM102 253.2v.5zM101.9 253.2l.1 .5z"/>
<path d="M102 245.6l.4 .2zM102 245.6l.4 .1z"/>
<path d="M102 253.7l.4 .3zM102 253.7l.4 .1z"/>
<path d="M102 245.6l.4-.2zM102 245.6l.4-.3zM102.3 245.2l-.3 .4z"/>
<path d="M102 253.7l.4-.2zM102 253.7l.4-.3zM102.3 253.3l-.3 .4z"/>
<path d="M107.5 253.5l.5 .2zM107.5 253.7h.5zM107.5 253.8l.5-.1z"/>
<path d="M107.6 254l.4-.3zM108 253.7l-.2 .4zM108 253.7l-.2 .4z"/>
<path d="M107.7 253.3l.3 .4zM107.6 253.4l.4 .3zM107.6 253.4l.4 .3z"/>
<path d="M108 253.7l.1 .4zM108 253.7l.2 .3zM108 253.7l.3 .3z"/>
<path d="M108.1 253.2l-.1 .5zM108 253.2v.5zM107.8 253.2l.2 .5z"/>
<path d="M108 253.7l.4 .1zM108 253.7l.4 .1z"/>
<path d="M108 253.7h.4zM108 253.7l.4-.2zM108.2 253.3l-.2 .4z"/>
<path d="M117.7 253.5l.5 .2zM117.7 253.7h.5zM117.7 253.8l.5-.1z"/>
<path d="M117.8 254l.4-.3zM118.2 253.7l-.2 .4zM118.2 253.7l-.2 .4z"/>
<path d="M117.9 253.3l.3 .4zM117.8 253.4l.4 .3zM117.8 253.4l.4 .3z"/>
<path d="M118.2 253.7l.1 .4zM118.2 253.7l.3 .3zM118.2 253.7l.4 .3z"/>
<path d="M118.3 253.2l-.1 .5zM118.2 253.2v.5zM118 253.2l.2 .5z"/>
<path d="M118.2 253.7l.4 .3zM118.2 253.7h.4z"/>
<path d="M118.2 253.7h.4zM118.2 253.7l.4-.3zM118.5 253.3l-.3 .4z"/>
<path d="M101.6 269.7l.4 .2zM101.5 269.9h.5zM101.6 270l.4-.1z"/>
<path d="M101.6 261.6l.4 .2zM101.5 261.8h.5zM101.6 261.9l.4-.1z"/>
<path d="M101.6 270.1l.4-.2zM102 269.9l-.3 .3zM102 269.9v.4z"/>
<path d="M101.6 262l.4-.2zM102 261.8l-.3 .3zM102 261.8v.4z"/>
<path d="M101.7 269.5l.3 .4zM101.6 269.6l.4 .3zM101.6 269.6l.4 .3z"/>
<path d="M101.7 261.4l.3 .4zM101.6 261.5l.4 .3zM101.6 261.5l.4 .3z"/>
<path d="M102 269.9v.4zM102 269.9l.3 .3zM102 269.9l.4 .2z"/>
<path d="M102 261.8v.4zM102 261.8l.3 .3zM102 261.8l.4 .2z"/>
<path d="M102.1 269.4l-.1 .5 .3-.4zM102 269.4v.5zM101.9 269.4l.1 .5z"/>
<path d="M102.1 261.3l-.1 .5 .3-.4zM102 261.3v.5zM101.9 261.3l.1 .5z"/>
<path d="M102 269.9l.4 .2zM102 269.9l.4 .1z"/>
<path d="M102 261.8l.4 .2zM102 261.8l.4 .1z"/>
<path d="M102 269.9l.4-.2zM102 269.9l.4-.3zM102.3 269.5l-.3 .4z"/>
<path d="M102 261.8l.4-.2zM102 261.8l.4-.3zM102.3 261.4l-.3 .4z"/>
</g>
<!-- layer: Discontinuos -->
<path d="M231.7 52.8v7.8M231.7 63.3v11M231.7 77.1v10.9M231.7 90.8v18.6M231.7 112.1v10.8" fill="none" stroke="#000" stroke-width=".3"/>
<g fill="#000" stroke="#000" stroke-width=".3">
<path d="M231.3 52.6l.4 .2zM231.3 52.8h.4zM231.3 52.9l.4-.1z"/>
<path d="M231.3 53l.4-.2zM231.7 52.8l-.1 .4zM231.7 52.8l-.1 .4z"/>
<path d="M231.4 52.4l.3 .4zM231.3 52.5l.4 .3zM231.3 52.5l.4 .3z"/>
<path d="M231.7 52.8l.2 .4zM231.7 52.8l.3 .3zM231.7 52.8l.3 .3z"/>
<path d="M231.9 52.3l-.2 .5zM231.7 52.3v.5zM231.6 52.3l.1 .5z"/>
<path d="M231.7 52.8l.4 .1zM231.7 52.8l.4 .1z"/>
<path d="M231.7 52.8l.4-.2zM231.7 52.8l.4-.3zM232 52.4l-.3 .4z"/>
</g>
<g font-size="6.4">
<text x="152.2" y="36.6">True</text>
<text x="152.2" y="44.2">shape</text>
<text x="355.7" y="42.1">Removed</text>
<text x="355.7" y="49.8">Portion</text>
<text x="326.9" y="110">Development</text>
<text x="189.9" y="122.5">Sectional</text>
<text x="190" y="130.2">Top View</text>
<text x="38" y="138.2">True</text>
<text x="38" y="145.8">shape</text>
<text x="212.5" y="149.1">Removed</text>
<text x="212.5" y="156.7">Portion</text>
<text x="183.1" y="214.3">Development</text>
<text x="294.2" y="229.2">NAME:Abdul Baseer</text>
<text x="294.2" y="238.5">ROLL NO.:25R11A66A3</text>
<text x="294.2" y="247.6">BRANCH: AI-ML</text>
<text x="349.1" y="247.6">SECTION:B</text>
<text x="294.2" y="256.8">TITLE:SECTIONS DEVELOPMENTS</text>
<text x="60.1" y="262.8">Sectional</text>
<text x="294.2" y="265.9">DATE:</text>
<text x="376.6" y="265.9">MARKS:</text>
<text x="60.3" y="270.5">Top View</text>
<text x="294.2" y="275.1">COLLEGE: GCET</text>
<text x="294.2" y="284.3">FACULTY SIGN:</text>
</g>
<g font-size="3.8">
<text x="184.7" y="27.9">4'</text>
<text x="191.2" y="33.8">3'</text>
<text x="172.3" y="37.8">1'</text>
<text x="339.1" y="41.1">o</text>
<text x="181.2" y="49.2">2'</text>
<text x="230.8" y="51.7">o'</text>
<text x="314.6" y="61.3">1</text>
<text x="329.1" y="61.1">2</text>
<text x="341.2" y="60.1">3</text>
<text x="350.4" y="60.2">4</text>
<text x="368.1" y="61.6">5</text>
<text x="237.2" y="72.7">3'4'</text>
<text x="380.9" y="75.6">e</text>
<text x="298.1" y="79">a</text>
<text x="217.5" y="84.8">1'2'</text>
<text x="316.6" y="92.6">b</text>
<text x="362.2" y="90.9">d</text>
<text x="217.9" y="101.8">a'b'</text>
<text x="243.6" y="101.7">c'd'</text>
<text x="339.7" y="97">c</text>
<text x="243.6" y="113.4">c</text>
<text x="217.9" y="114.2">b</text>
<text x="221.6" y="117.5">2</text>
<text x="230.7" y="125.8">o</text>
<text x="237" y="120">3</text>
<text x="62" y="129.6">4''</text>
<text x="76.1" y="131.4">3''</text>
<text x="235.4" y="130.9">4</text>
<text x="218" y="136.8">a</text>
<text x="223.1" y="133.9">1</text>
<text x="243.3" y="136.8">d</text>
<text x="74.8" y="144.2">2''</text>
<text x="196.7" y="146.2">o</text>
<text x="53" y="153.6">1''</text>
<text x="100.6" y="154.3">o'</text>
<text x="108.8" y="174">3'</text>
<text x="162.2" y="171.2">1</text>
<text x="182.9" y="171.9">2</text>
<text x="194.7" y="170.1">3</text>
<text x="206.4" y="171.6">4</text>
<text x="227.3" y="173">5</text>
<text x="90.4" y="177.3">4''</text>
<text x="98.7" y="177.6">4'</text>
<text x="239" y="178">a</text>
<text x="94.1" y="181.1">2''</text>
<text x="102.4" y="181.4">2'</text>
<text x="156.6" y="180.9">a</text>
<text x="89.1" y="194.7">1'</text>
<text x="174.6" y="195.6">b</text>
<text x="221.3" y="194">d</text>
<text x="82.8" y="203.9">a'</text>
<text x="115.4" y="203.9">c'</text>
<text x="197.1" y="200">c</text>
<text x="96.2" y="204.2">b'd'</text>
<text x="102.2" y="237.4">d</text>
<text x="102.4" y="245.3">2</text>
<text x="83.7" y="256.1">a</text>
<text x="88.6" y="257.2">1</text>
<text x="102.1" y="256.9">o</text>
<text x="108.2" y="257">3</text>
<text x="118.5" y="254.5">c</text>
<text x="102.7" y="264.2">4</text>
<text x="101.1" y="272.4">d</text>
</g>
<g font-size=".2">
<text x="253.7" y="87.2">25mm</text>
<text x="131.8" y="189.6">25mm</text>
</g>
</svg>
